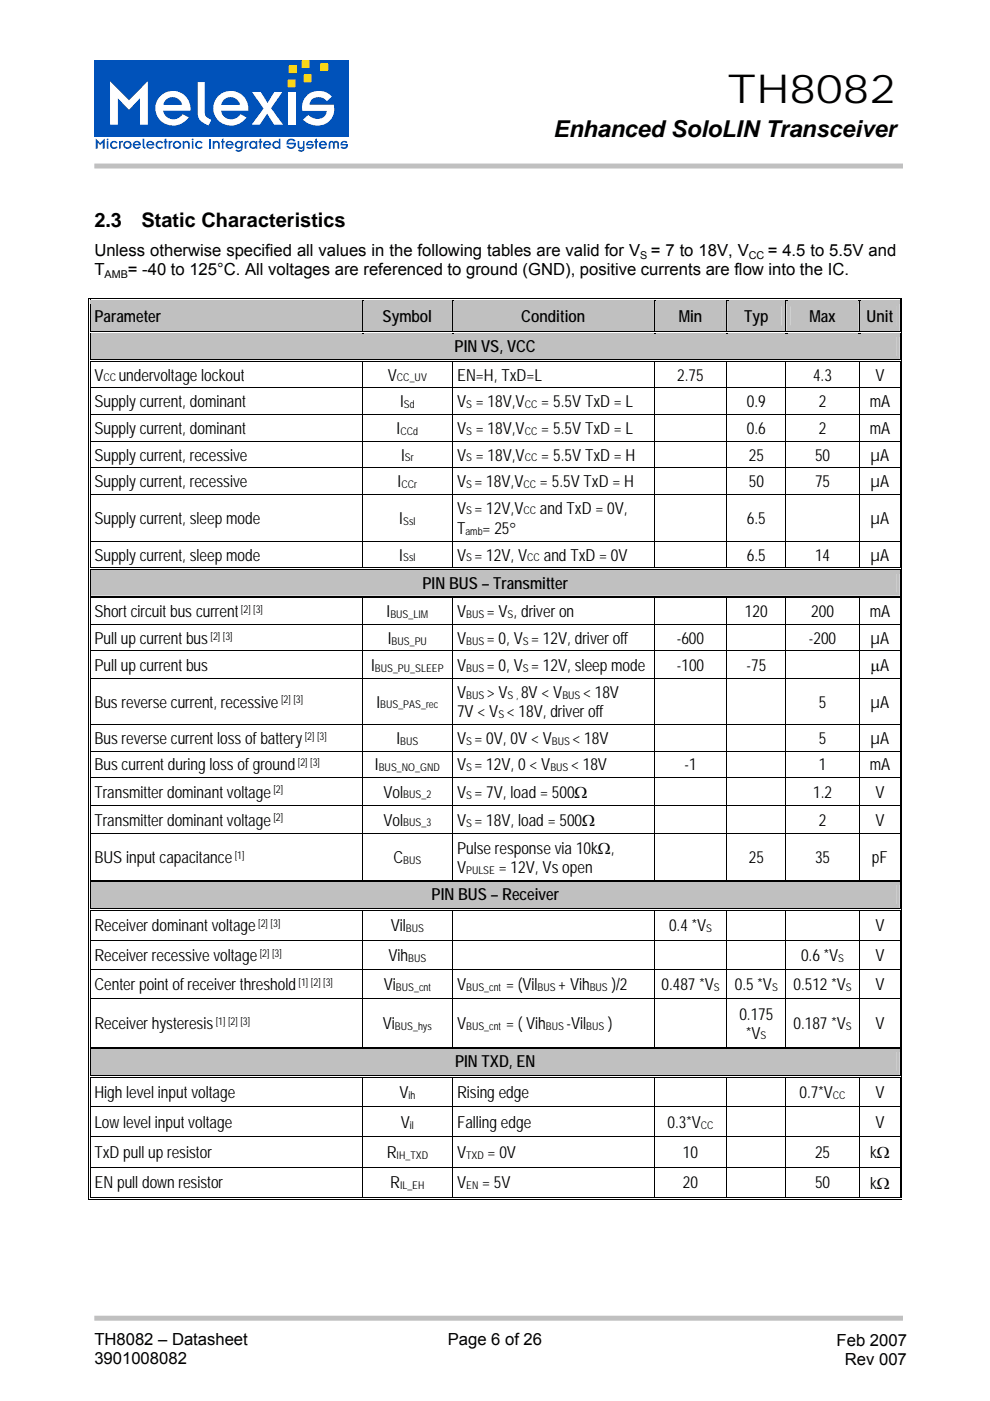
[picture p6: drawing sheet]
<svg xmlns="http://www.w3.org/2000/svg" width="210mm" height="297mm" viewBox="0 0 210 297" stroke-linecap="round" stroke-linejoin="round" font-family="sans-serif">
<path d="M20 35.2h171.5M20 279.5h171.5" fill="none" stroke="#c0c0c0" stroke-width="1.1" stroke-linecap="butt"/>
<path d="M20 12.8h54v16.2h-54z" fill="#0052ba"/>
<g fill="#fff">
<path d="M23.3 17.2l4 4.1 4-4.1v9.2h-1.6v-5.6l-2.4 2.5-2.3-2.5v5.6h-1.7z" fill-rule="evenodd"/>
<path d="M34.2 20.2a3.8 3.8 0 0 1 4.2-.5 3.8 3.8 0 0 1 2 3.8h-5.8a2.1 2.1 0 0 0 1.9 1.8l1.2-.2 1.1-.9 1.2 .7-1.4 1.3-1.3 .4a3.8 3.8 0 0 1-3.7-1.5 3.7 3.7 0 0 1 .6-4.9zM35.2 21.1l-.6 1.1h4l-.4-.9-.9-.6-1.1-.1z" fill-rule="evenodd"/>
<path d="M41.9 17.4h1.5v6.5a1.09 1.09 0 0 0 .6 1.1l.8 .4-.6 1.2-.7-.3a2.41 2.41 0 0 1-1.6-2.3z" fill-rule="evenodd"/>
<path d="M46.5 20.2a3.7 3.7 0 0 1 5.5 .7l.6 1.6 .1 1h-5.8l.4 1 1 .7 .9 .1 .6-.1 .8-.5 .4-.5 1.3 .7-1.2 1.1-1.6 .6a3.8 3.8 0 0 1-3.6-1.5 3.7 3.7 0 0 1 .6-4.9zM47.4 21.2l-.5 1h4l-.4-.8-.8-.6a2.07 2.07 0 0 0-2.3 .4z" fill-rule="evenodd"/>
<path d="M53.4 19.5h1.9l1.4 2.3 1.5-2.3h1.7l-2.4 3.4 2.5 3.5h-1.9l-1.5-2.3-1.5 2.3h-1.8l2.6-3.4z" fill-rule="evenodd"/>
<path d="M65 20.3a3.6 3.6 0 0 1 3.1-1l1.4 .5 .9 .7-1.1 1-.8-.7a1.9 1.9 0 0 0-2.9 1.4h5.1a3.4 3.4 0 0 1-3 4.4h-1.1l-1-.3-1.4-.9 1.2-1 .8 .6 .8 .2h.7l.9-.4a1.64 1.64 0 0 0 .7-1.3h-5.2a3.6 3.6 0 0 1 .9-3.2z" fill-rule="evenodd"/>
</g>
<path d="M61.1 19.5h1.5v6.9h-1.5z" fill="#fff"/>
<path d="M61.1 16.9h1.5v1.5h-1.5z" fill="#fad716"/>
<path d="M61.1 16.9h1.5v1.5h-1.5z" fill="none" stroke="#fad716" stroke-width=".21"/>
<path d="M61.3 13.9h1.5v1.5h-1.5z" fill="#fad716"/>
<path d="M61.3 13.9h1.5v1.5h-1.5z" fill="none" stroke="#fad716" stroke-width=".21"/>
<path d="M64.5 15.9h1.5v1.4h-1.5z" fill="#fad716"/>
<path d="M64.5 15.9h1.5v1.4h-1.5z" fill="none" stroke="#fad716" stroke-width=".21"/>
<path d="M68 13.5h1.5v1.5h-1.5z" fill="#fad716"/>
<path d="M68 13.5h1.5v1.5h-1.5z" fill="none" stroke="#fad716" stroke-width=".21"/>
<path d="M64.1 12.8h1.5v1.5h-1.5z" fill="#fad716"/>
<path d="M64.1 12.8h1.5v1.5h-1.5z" fill="none" stroke="#fad716" stroke-width=".21"/>
<g fill="#0052ba">
<path d="M20.3 29.4l.9 .9 1-.9v2.1h-.4v-1.3l-.6 .6-.5-.6v1.3h-.4z" fill-rule="evenodd"/>
<path d="M22.6 29.9h.4v1.6h-.4zM22.6 29.5l.3-.1 .1 .3-.3 .1z" fill-rule="evenodd"/>
<path d="M23.5 30.2l.4-.3h.5l.6 .3-.4 .2a.52 .52 0 0 0-.8 0 .52 .52 0 0 0 .3 .8l.5-.2 .4 .2-.7 .4-.7-.3-.3-.4z" fill-rule="evenodd"/>
<path d="M25.3 29.9h.3v.2l.2-.2h.3l-.1 .3h-.2l-.2 .2v1.1h-.3z" fill-rule="evenodd"/>
<path d="M26.1 30.7a.9 .9 0 0 1 1.8 0 .9 .9 0 0 1-1.8 0zM26.5 30.7a.55 .55 0 0 0 1.1 0 .55 .55 0 0 0-1.1 0z" fill-rule="evenodd"/>
<path d="M28.3 30.2l.6-.3 .7 .2 .3 .7-1.4 .1 .4 .3h.4l.2-.2 .3 .2-.7 .4-.7-.2-.3-.6zM28.7 30.3l-.2 .2h1l-.4-.3z" fill-rule="evenodd"/>
<path d="M30.2 29.4h.4v1.6l.3 .3-.1 .3-.6-.5z" fill-rule="evenodd"/>
<path d="M31.2 30.2l.5-.3 .7 .2 .3 .7-1.3 .1 .4 .4 .6-.3 .3 .2-.7 .4-.7-.3-.3-.4zM31.5 30.3l-.1 .2h.9l-.3-.3z" fill-rule="evenodd"/>
<path d="M33.1 30.2l.4-.3h.6l.5 .3-.3 .2-.2-.2a.53 .53 0 0 0-.7 .4 .53 .53 0 0 0 .4 .6l.5-.2 .3 .2-.7 .4-.7-.3-.2-.4z" fill-rule="evenodd"/>
<path d="M34.9 29.5l.4-.1v.5h.2v.3h-.2v1.3h-.4v-1.3h-.2v-.3h.2z" fill-rule="evenodd"/>
<path d="M35.8 29.9h.3v.2l.2-.2h.3l-.1 .3-.4 .2v1.1h-.3z" fill-rule="evenodd"/>
<path d="M36.6 30.7a.9 .9 0 0 1 1.8 0 .9 .9 0 0 1-1.8 0zM37 30.7a.55 .55 0 0 0 1.1 0 .55 .55 0 0 0-1.1 0z" fill-rule="evenodd"/>
<path d="M38.8 29.9h.3v.2l.6-.2 .4 .2 .1 1.4h-.3v-1a.4 .4 0 0 0-.4-.3 .4 .4 0 0 0-.4 .3v1h-.3z" fill-rule="evenodd"/>
<path d="M40.7 29.9h.3v1.6h-.3zM40.7 29.6a.2 .2 0 0 1 .4 0 .2 .2 0 0 1-.4 0z" fill-rule="evenodd"/>
<path d="M41.5 30.2l.4-.3h.5l.6 .3-.3 .2-.2-.2a.53 .53 0 0 0-.8 .3 .53 .53 0 0 0 .4 .7l.6-.2 .3 .2a.93 .93 0 0 1-1.3 .2l-.3-.6z" fill-rule="evenodd"/>
</g>
<path d="M44.4 29.4v2.1" fill="none" stroke="#0052ba" stroke-width=".38"/>
<g fill="#0052ba">
<path d="M45.1 29.9h.4v.2l.6-.2 .3 .2 .2 .3v1.1h-.4v-1a.39 .39 0 0 0-.3-.3 .39 .39 0 0 0-.4 .3v1h-.4z" fill-rule="evenodd"/>
<path d="M47.1 29.5l.3-.1v.5h.2v.3h-.2v1.3h-.3v-1.3h-.2v-.3h.2z" fill-rule="evenodd"/>
<path d="M48 30.2l.6-.3 .7 .2 .3 .7-1.4 .1 .4 .4 .6-.3 .3 .2-.7 .4-.7-.3-.3-.4zM48.3 30.3l-.1 .2h.9l-.3-.3z" fill-rule="evenodd"/>
<path d="M50 30.1l.4-.2 .7 .2v-.2h.4l-.1 1.6-.5 .6-.4 .1-.6-.3 .3-.2 .3 .2 .3-.1 .3-.3v-.2l-.4 .2h-.4l-.4-.3-.1-.7zM50.1 30.7a.5 .5 0 0 0 1 0 .5 .5 0 0 0-1 0z" fill-rule="evenodd"/>
<path d="M51.9 29.9h.3v.2l.3-.2h.2l-.1 .3-.4 .2v1.1h-.3z" fill-rule="evenodd"/>
<path d="M53 30.2l.5-.3 .7 .2v-.2h.3v1.6h-.3v-.2l-.5 .3-.6-.2-.3-.5zM53.2 30.7a.52 .52 0 0 0 1 0 .52 .52 0 0 0-1 0z" fill-rule="evenodd"/>
<path d="M55 29.5l.4-.1v.5h.2v.3h-.2v1.3h-.4v-1.3h-.2v-.3h.2z" fill-rule="evenodd"/>
<path d="M55.9 30.2l.6-.3 .8 .2 .2 .7h-1.3l.3 .4h.3l.3-.2 .3 .2-.7 .4-.7-.3-.2-.5zM56.3 30.3l-.1 .2h.9l-.3-.3z" fill-rule="evenodd"/>
<path d="M57.9 30.2l.6-.3 .6 .2v-.7h.4v2.1h-.4v-.2l-.4 .3-.7-.2-.3-.5zM58.1 30.7a.52 .52 0 0 0 1 0 .52 .52 0 0 0-1 0z" fill-rule="evenodd"/>
<path d="M60.9 29.8l.4-.4h.6l.7 .4-.3 .3-.3-.3a.6 .6 0 0 0-.9 .5h1.6l-.1 .8-.3 .3-.5 .2-.8-.3-.3-.2 .4-.2 .4 .3h.3l.4-.2 .2-.4h-1.7z" fill-rule="evenodd"/>
<path d="M63.1 29.9h.4v1l.2 .3 .5-.1v-1.2h.4l-.1 2-.3 .2-.5 .1-.5-.3 .3-.2a.45 .45 0 0 0 .7 0l.1-.4-.6 .3-.5-.3z" fill-rule="evenodd"/>
<path d="M65.1 30.1l.8-.2 .5 .2-.3 .2a.47 .47 0 0 0-.5-.1 .47 .47 0 0 0-.3 .3h1.2l-.1 .6-.2 .3-.4 .2-.8-.2v-.1l.2-.2 .4 .1h.3l.2-.4h-1.2z" fill-rule="evenodd"/>
<path d="M66.8 29.5l.4-.1v.5h.2v.3h-.2v1.3h-.4v-1.3h-.1v-.3h.1z" fill-rule="evenodd"/>
<path d="M67.9 30l.7-.1 .5 .2 .2 .7h-1.3l.3 .4h.4l.3-.2 .3 .2-.7 .4-.7-.3-.3-.7zM68.2 30.3l-.2 .2h.9l-.3-.3z" fill-rule="evenodd"/>
<path d="M69.8 30.1l.4-.2h.4a.18 .18 0 0 0 .2 .2 .18 .18 0 0 0 .2-.2h.4l.4 .2 .1 1.4h-.4v-1l-.2-.3-.3 .2v1.1h-.4v-1.1l-.2-.2-.4 .2v1.1h-.3z" fill-rule="evenodd"/>
<path d="M72.4 30.1l.8-.2 .5 .2-.3 .3-.3-.2a.4 .4 0 0 0-.5 .3h1.1v.7l-.7 .4-.7-.3 .2-.2 .6 .1 .3-.3-1.2-.1z" fill-rule="evenodd"/>
</g>
<g fill="#c0c0c0">
<path d="M19.2 63.8h57.6v6.4h-57.6z"/>
<path d="M20 65h55.8v4h-55.8z"/>
<path d="M76.9 63.8h18.9v6.4h-18.9z"/>
<path d="M77.9 65h17v4h-17z"/>
<path d="M96 63.8h42.6v6.4h-42.6z"/>
<path d="M96.9 65h40.8v4h-40.8z"/>
<path d="M138.8 63.8h15.2v6.4h-15.2z"/>
<path d="M139.7 65h13.4v4h-13.4z"/>
<path d="M154.2 63.8h12.4v6.4h-12.4z"/>
<path d="M155.1 65h10.6v4h-10.6z"/>
<path d="M166.7 63.8h15.4v6.4h-15.4z"/>
<path d="M167.7 65h13.5v4h-13.5z"/>
<path d="M182.2 63.8h8.6v6.4h-8.6z"/>
<path d="M183.2 65h6.8v4h-6.8z"/>
</g>
<path d="M18.7 63.2h.2v1.3h-.2zM18.7 63.2h.5v.2h-.5zM19.1 63.6h.1v.9h-.1zM19.1 63.6h.1v.2h-.1z" fill="#000"/>
<path d="M19.2 63.3h57.6M19.2 63.7h57.6" fill="none" stroke="#000" stroke-width=".21"/>
<g fill="#c0c0c0">
<path d="M19.2 63.8h57.6v.7h-57.6z"/>
<path d="M76.9 63.8h.4v.7h-.4z"/>
</g>
<path d="M76.8 63.8h.1v.7h-.1zM76.8 63.2h.5v.2h-.5zM76.8 63.6h.5v.2h-.5z" fill="#000"/>
<path d="M77.3 63.3h18.5M77.3 63.7h18.5" fill="none" stroke="#000" stroke-width=".21"/>
<g fill="#c0c0c0">
<path d="M77.3 63.8h18.5v.7h-18.5z"/>
<path d="M96 63.8h.3v.7h-.3z"/>
</g>
<path d="M95.8 63.8h.2v.7h-.2zM95.8 63.2h.5v.2h-.5zM95.8 63.6h.5v.2h-.5z" fill="#000"/>
<path d="M96.3 63.3h42.3M96.3 63.7h42.3" fill="none" stroke="#000" stroke-width=".21"/>
<g fill="#c0c0c0">
<path d="M96.3 63.8h42.3v.7h-42.3z"/>
<path d="M138.8 63.8h.3v.7h-.3z"/>
</g>
<path d="M138.6 63.8h.2v.7h-.2zM138.6 63.2h.5v.2h-.5zM138.6 63.6h.5v.2h-.5z" fill="#000"/>
<path d="M139.1 63.3h14.9M139.1 63.7h14.9" fill="none" stroke="#000" stroke-width=".21"/>
<g fill="#c0c0c0">
<path d="M139.1 63.8h14.9v.7h-14.9z"/>
<path d="M154.2 63.8h.3v.7h-.3z"/>
</g>
<path d="M154 63.8h.2v.7h-.2zM154 63.2h.5v.2h-.5zM154 63.6h.5v.2h-.5z" fill="#000"/>
<path d="M154.5 63.3h12.1M154.5 63.7h12.1" fill="none" stroke="#000" stroke-width=".21"/>
<g fill="#c0c0c0">
<path d="M154.5 63.8h12.1v.7h-12.1z"/>
<path d="M166.7 63.8h.4v.7h-.4z"/>
</g>
<path d="M166.6 63.8h.1v.7h-.1zM166.6 63.2h.5v.2h-.5zM166.6 63.6h.5v.2h-.5z" fill="#000"/>
<path d="M167.1 63.3h15M167.1 63.7h15" fill="none" stroke="#000" stroke-width=".21"/>
<g fill="#c0c0c0">
<path d="M167.1 63.8h15v.7h-15z"/>
<path d="M182.2 63.8h.4v.7h-.4z"/>
</g>
<path d="M182.1 63.8h.1v.7h-.1zM182.1 63.2h.5v.2h-.5zM182.1 63.6h.5v.2h-.5z" fill="#000"/>
<path d="M182.6 63.3h8.2M182.6 63.7h8.2" fill="none" stroke="#000" stroke-width=".21"/>
<path d="M182.6 63.8h8.2v.7h-8.2z" fill="#c0c0c0"/>
<path d="M190.8 63.2h.5v.2h-.5zM190.8 63.6h.1v.9h-.1zM190.8 63.6h.1v.2h-.1zM191.1 63.2h.2v1.3h-.2z" fill="#000"/>
<path d="M18.8 64.5v5.7M19.2 64.5v5.7M76.8 64.5v5.7M95.9 64.5v5.7M138.7 64.5v5.7M154.1 64.5v5.7M166.6 64.5v5.7M182.2 64.5v5.7M190.8 64.5v5.7M191.2 64.5v5.7" fill="none" stroke="#000" stroke-width=".21"/>
<g fill="#c0c0c0">
<path d="M19.2 70.7h171.6v5.5h-171.6z"/>
<path d="M20 71.4h170v4.1h-170z"/>
</g>
<path d="M18.7 70.2h.2v1.2h-.2zM19.1 70.7h.1v.7h-.1zM19.1 70.2h.1v.2h-.1zM19.1 70.5h.1v.2h-.1z" fill="#000"/>
<path d="M19.2 70.3h57.6M19.2 70.6h57.6" fill="none" stroke="#000" stroke-width=".21"/>
<path d="M19.2 70.7h58.1v.7h-58.1z" fill="#c0c0c0"/>
<path d="M76.8 70.2h.5v.2h-.5zM76.8 70.5h.5v.2h-.5z" fill="#000"/>
<path d="M77.3 70.3h18.5M77.3 70.6h18.5" fill="none" stroke="#000" stroke-width=".21"/>
<path d="M77.3 70.7h19v.7h-19z" fill="#c0c0c0"/>
<path d="M95.8 70.2h.5v.2h-.5zM95.8 70.5h.5v.2h-.5z" fill="#000"/>
<path d="M96.3 70.3h42.3M96.3 70.6h42.3" fill="none" stroke="#000" stroke-width=".21"/>
<path d="M96.3 70.7h42.8v.7h-42.8z" fill="#c0c0c0"/>
<path d="M138.6 70.2h.5v.2h-.5zM138.6 70.5h.5v.2h-.5z" fill="#000"/>
<path d="M139.1 70.3h14.9M139.1 70.6h14.9" fill="none" stroke="#000" stroke-width=".21"/>
<path d="M139.1 70.7h15.4v.7h-15.4z" fill="#c0c0c0"/>
<path d="M154 70.2h.5v.2h-.5zM154 70.5h.5v.2h-.5z" fill="#000"/>
<path d="M154.5 70.3h12.1M154.5 70.6h12.1" fill="none" stroke="#000" stroke-width=".21"/>
<path d="M154.5 70.7h12.6v.7h-12.6z" fill="#c0c0c0"/>
<path d="M166.6 70.2h.5v.2h-.5zM166.6 70.5h.5v.2h-.5z" fill="#000"/>
<path d="M167.1 70.3h15M167.1 70.6h15" fill="none" stroke="#000" stroke-width=".21"/>
<path d="M167.1 70.7h15.5v.7h-15.5z" fill="#c0c0c0"/>
<path d="M182.1 70.2h.5v.2h-.5zM182.1 70.5h.5v.2h-.5z" fill="#000"/>
<path d="M182.6 70.3h8.2M182.6 70.6h8.2" fill="none" stroke="#000" stroke-width=".21"/>
<path d="M182.6 70.7h8.2v.7h-8.2z" fill="#c0c0c0"/>
<g fill="#000">
<path d="M18.7 76.2h.2v1.2h-.2zM19.1 76.7h.1v.7h-.1zM19.1 76.2h.1v.1h-.1zM19.1 76.5h.1v.2h-.1zM76.8 76.7h.1v.7h-.1zM76.8 76.2h.5v.1h-.5zM76.8 76.5h.5v.2h-.5zM95.8 76.7h.2v.7h-.2zM95.8 76.2h.5v.1h-.5zM95.8 76.5h.5v.2h-.5zM138.6 76.7h.2v.7h-.2zM138.6 76.2h.5v.1h-.5z"/>
<path d="M138.6 76.5h.5v.2h-.5zM154 76.7h.2v.7h-.2zM154 76.2h.5v.1h-.5zM154 76.5h.5v.2h-.5zM166.6 76.7h.1v.7h-.1zM166.6 76.2h.5v.1h-.5zM166.6 76.5h.5v.2h-.5zM182.1 76.7h.1v.7h-.1zM182.1 76.2h.5v.1h-.5zM182.1 76.5h.5v.2h-.5zM190.8 70.7h.1v.7h-.1zM190.8 70.2h.1v.2h-.1z"/>
<path d="M190.8 70.5h.1v.2h-.1zM190.8 76.7h.1v.7h-.1zM190.8 76.2h.1v.1h-.1zM190.8 76.5h.1v.2h-.1zM191.1 70.7h.2v.7h-.2zM191.1 70.2h.2v.5h-.2zM191.1 76.7h.2v.7h-.2zM191.1 76.2h.2v.5h-.2zM18.7 82.2h.2v.9h-.2zM18.7 87.8h.2v.9h-.2zM18.7 93.5h.2v.8h-.2zM18.7 99.1h.2v.9h-.2z"/>
<path d="M19.1 82.2h.1v.9h-.1zM19.1 87.8h.1v.9h-.1zM19.1 93.5h.1v.8h-.1zM19.1 99.1h.1v.9h-.1zM76.8 82.2h.1v.9h-.1zM76.8 87.8h.1v.9h-.1zM76.8 93.5h.1v.8h-.1zM76.8 99.1h.1v.9h-.1zM95.8 82.2h.2v.9h-.2zM95.8 87.8h.2v.9h-.2zM95.8 93.5h.2v.8h-.2zM95.8 99.1h.2v.9h-.2z"/>
<path d="M138.6 82.2h.2v.9h-.2zM138.6 87.8h.2v.9h-.2zM138.6 93.5h.2v.8h-.2zM138.6 99.1h.2v.9h-.2zM154 82.2h.2v.9h-.2zM154 87.8h.2v.9h-.2zM154 93.5h.2v.8h-.2zM154 99.1h.2v.9h-.2zM166.6 82.2h.1v.9h-.1zM166.6 87.8h.1v.9h-.1zM166.6 93.5h.1v.8h-.1zM166.6 99.1h.1v.9h-.1z"/>
<path d="M182.1 82.2h.1v.9h-.1zM182.1 87.8h.1v.9h-.1zM182.1 93.5h.1v.8h-.1zM182.1 99.1h.1v.9h-.1zM190.8 82.2h.1v.9h-.1zM190.8 87.8h.1v.9h-.1zM190.8 93.5h.1v.8h-.1zM190.8 99.1h.1v.9h-.1zM191.1 82.2h.2v.9h-.2zM191.1 87.8h.2v.9h-.2zM191.1 93.5h.2v.8h-.2zM191.1 99.1h.2v.9h-.2z"/>
<path d="M18.7 104.7h.2v.9h-.2zM18.7 114.7h.2v.9h-.2zM19.1 104.7h.1v.9h-.1zM19.1 114.7h.1v.9h-.1zM76.8 104.7h.1v.9h-.1zM76.8 114.7h.1v.9h-.1zM95.8 104.7h.2v.9h-.2zM95.8 114.7h.2v.9h-.2zM138.6 104.7h.2v.9h-.2zM138.6 114.7h.2v.9h-.2zM154 104.7h.2v.9h-.2zM154 114.7h.2v.9h-.2z"/>
<path d="M166.6 104.7h.1v.9h-.1zM166.6 114.7h.1v.9h-.1zM182.1 104.7h.1v.9h-.1zM182.1 114.7h.1v.9h-.1zM190.8 104.7h.1v.9h-.1zM190.8 114.7h.1v.9h-.1zM191.1 104.7h.2v.9h-.2zM191.1 114.7h.2v.9h-.2z"/>
</g>
<g fill="none" stroke="#000" stroke-width=".21">
<path d="M18.8 71.4v4.8M18.8 77.4v4.8M19.2 71.4v4.8M19.2 77.4v4.8M19.2 76.3h57.6M19.2 76.6h57.6M76.8 77.4v4.8M77.3 76.3h18.5M77.3 76.6h18.5M95.9 77.4v4.8M96.3 76.3h42.3M96.3 76.6h42.3"/>
<path d="M138.7 77.4v4.8M139.1 76.3h14.9M139.1 76.6h14.9M154.1 77.4v4.8M154.5 76.3h12.1M154.5 76.6h12.1M166.6 77.4v4.8M167.1 76.3h15M167.1 76.6h15M182.2 77.4v4.8M182.6 76.3h8.2M182.6 76.6h8.2"/>
<path d="M190.8 71.4v4.8M190.8 77.4v4.8M191.2 71.4v4.8M191.2 77.4v4.8M18.8 83.1v4.7M18.8 88.7v4.8M18.8 94.3v4.8M18.8 100v4.7M19.2 83.1v4.7M19.2 88.7v4.8M19.2 94.3v4.8M19.2 100v4.7"/>
<path d="M19.2 82.3h57.6M19.2 87.9h57.6M19.2 93.5h57.6M19.2 99.2h57.6M76.8 83.1v4.7M76.8 88.7v4.8M76.8 94.3v4.8M76.8 100v4.7M76.9 82.3h18.9M76.9 87.9h18.9M76.9 93.5h18.9M76.9 99.2h18.9"/>
<path d="M95.9 83.1v4.7M95.9 88.7v4.8M95.9 94.3v4.8M95.9 100v4.7M96 82.3h42.6M96 87.9h42.6M96 93.5h42.6M96 99.2h42.6M138.7 83.1v4.7M138.7 88.7v4.8M138.7 94.3v4.8M138.7 100v4.7"/>
<path d="M138.8 82.3h15.2M138.8 87.9h15.2M138.8 93.5h15.2M138.8 99.2h15.2M154.1 83.1v4.7M154.1 88.7v4.8M154.1 94.3v4.8M154.1 100v4.7M154.2 82.3h12.4M154.2 87.9h12.4M154.2 93.5h12.4M154.2 99.2h12.4"/>
<path d="M166.6 83.1v4.7M166.6 88.7v4.8M166.6 94.3v4.8M166.6 100v4.7M166.7 82.3h15.4M166.7 87.9h15.4M166.7 93.5h15.4M166.7 99.2h15.4M182.2 83.1v4.7M182.2 88.7v4.8M182.2 94.3v4.8M182.2 100v4.7"/>
<path d="M182.2 82.3h8.6M182.2 87.9h8.6M182.2 93.5h8.6M182.2 99.2h8.6M190.8 83.1v4.7M190.8 88.7v4.8M190.8 94.3v4.8M190.8 100v4.7M191.2 83.1v4.7M191.2 88.7v4.8M191.2 94.3v4.8M191.2 100v4.7"/>
<path d="M18.8 105.6v9.1M18.8 115.6v4.7M19.2 105.6v9.1M19.2 115.6v4.7M19.2 104.8h57.6M19.2 114.8h57.6M76.8 105.6v9.1M76.8 115.6v4.7M76.9 104.8h18.9M76.9 114.8h18.9M95.9 105.6v9.1M95.9 115.6v4.7"/>
<path d="M96 104.8h42.6M96 114.8h42.6M138.7 105.6v9.1M138.7 115.6v4.7M138.8 104.8h15.2M138.8 114.8h15.2M154.1 105.6v9.1M154.1 115.6v4.7M154.2 104.8h12.4M154.2 114.8h12.4M166.6 105.6v9.1M166.6 115.6v4.7"/>
<path d="M166.7 104.8h15.4M166.7 114.8h15.4M182.2 105.6v9.1M182.2 115.6v4.7M182.2 104.8h8.6M182.2 114.8h8.6M190.8 105.6v9.1M190.8 115.6v4.7M191.2 105.6v9.1M191.2 115.6v4.7"/>
</g>
<g fill="#c0c0c0">
<path d="M19.2 120.8h171.6v5.5h-171.6z"/>
<path d="M20 121.5h170v4.1h-170z"/>
</g>
<path d="M18.7 120.3h.2v1.2h-.2zM19.1 120.8h.1v.7h-.1zM19.1 120.3h.1v.2h-.1zM19.1 120.6h.1v.2h-.1z" fill="#000"/>
<path d="M19.2 120.4h57.6M19.2 120.7h57.6" fill="none" stroke="#000" stroke-width=".21"/>
<path d="M19.2 120.8h58.1v.7h-58.1z" fill="#c0c0c0"/>
<path d="M76.8 120.3h.5v.2h-.5zM76.8 120.6h.5v.2h-.5z" fill="#000"/>
<path d="M77.3 120.4h18.5M77.3 120.7h18.5" fill="none" stroke="#000" stroke-width=".21"/>
<path d="M77.3 120.8h19v.7h-19z" fill="#c0c0c0"/>
<path d="M95.8 120.3h.5v.2h-.5zM95.8 120.6h.5v.2h-.5z" fill="#000"/>
<path d="M96.3 120.4h42.3M96.3 120.7h42.3" fill="none" stroke="#000" stroke-width=".21"/>
<path d="M96.3 120.8h42.8v.7h-42.8z" fill="#c0c0c0"/>
<path d="M138.6 120.3h.5v.2h-.5zM138.6 120.6h.5v.2h-.5z" fill="#000"/>
<path d="M139.1 120.4h14.9M139.1 120.7h14.9" fill="none" stroke="#000" stroke-width=".21"/>
<path d="M139.1 120.8h15.4v.7h-15.4z" fill="#c0c0c0"/>
<path d="M154 120.3h.5v.2h-.5zM154 120.6h.5v.2h-.5z" fill="#000"/>
<path d="M154.5 120.4h12.1M154.5 120.7h12.1" fill="none" stroke="#000" stroke-width=".21"/>
<path d="M154.5 120.8h12.6v.7h-12.6z" fill="#c0c0c0"/>
<path d="M166.6 120.3h.5v.2h-.5zM166.6 120.6h.5v.2h-.5z" fill="#000"/>
<path d="M167.1 120.4h15M167.1 120.7h15" fill="none" stroke="#000" stroke-width=".21"/>
<path d="M167.1 120.8h15.5v.7h-15.5z" fill="#c0c0c0"/>
<path d="M182.1 120.3h.5v.2h-.5zM182.1 120.6h.5v.2h-.5z" fill="#000"/>
<path d="M182.6 120.4h8.2M182.6 120.7h8.2" fill="none" stroke="#000" stroke-width=".21"/>
<path d="M182.6 120.8h8.2v.7h-8.2z" fill="#c0c0c0"/>
<g fill="#000">
<path d="M18.7 126.3h.2v1.2h-.2zM18.7 132.3h.2v.9h-.2zM18.7 137.9h.2v.9h-.2zM19.1 126.8h.1v.7h-.1zM19.1 126.3h.1v.2h-.1zM19.1 126.6h.1v.2h-.1zM19.1 132.3h.1v.9h-.1zM19.1 137.9h.1v.9h-.1zM76.8 126.8h.1v.7h-.1zM76.8 126.3h.5v.2h-.5zM76.8 126.6h.5v.2h-.5zM76.8 132.3h.1v.9h-.1z"/>
<path d="M76.8 137.9h.1v.9h-.1zM95.8 126.8h.2v.7h-.2zM95.8 126.3h.5v.2h-.5zM95.8 126.6h.5v.2h-.5zM95.8 132.3h.2v.9h-.2zM95.8 137.9h.2v.9h-.2zM138.6 126.8h.2v.7h-.2zM138.6 126.3h.5v.2h-.5zM138.6 126.6h.5v.2h-.5zM138.6 132.3h.2v.9h-.2zM138.6 137.9h.2v.9h-.2zM154 126.8h.2v.7h-.2z"/>
<path d="M154 126.3h.5v.2h-.5zM154 126.6h.5v.2h-.5zM154 132.3h.2v.9h-.2zM154 137.9h.2v.9h-.2zM166.6 126.8h.1v.7h-.1zM166.6 126.3h.5v.2h-.5zM166.6 126.6h.5v.2h-.5zM166.6 132.3h.1v.9h-.1zM166.6 137.9h.1v.9h-.1zM182.1 126.8h.1v.7h-.1zM182.1 126.3h.5v.2h-.5zM182.1 126.6h.5v.2h-.5z"/>
<path d="M182.1 132.3h.1v.9h-.1zM182.1 137.9h.1v.9h-.1zM190.8 120.8h.1v.7h-.1zM190.8 120.3h.1v.2h-.1zM190.8 120.6h.1v.2h-.1zM190.8 126.8h.1v.7h-.1zM190.8 126.3h.1v.2h-.1zM190.8 126.6h.1v.2h-.1zM190.8 132.3h.1v.9h-.1zM190.8 137.9h.1v.9h-.1zM191.1 120.8h.2v.7h-.2zM191.1 120.3h.2v.5h-.2z"/>
<path d="M191.1 126.8h.2v.7h-.2zM191.1 126.3h.2v.5h-.2zM191.1 132.3h.2v.9h-.2zM191.1 137.9h.2v.9h-.2zM18.7 143.8h.2v.9h-.2zM18.7 153.5h.2v.9h-.2zM19.1 143.8h.1v.9h-.1zM19.1 153.5h.1v.9h-.1zM76.8 143.8h.1v.9h-.1zM76.8 153.5h.1v.9h-.1zM95.8 143.8h.2v.9h-.2zM95.8 153.5h.2v.9h-.2z"/>
<path d="M138.6 143.8h.2v.9h-.2zM138.6 153.5h.2v.9h-.2zM154 143.8h.2v.9h-.2zM154 153.5h.2v.9h-.2zM166.6 143.8h.1v.9h-.1zM166.6 153.5h.1v.9h-.1zM182.1 143.8h.1v.9h-.1zM182.1 153.5h.1v.9h-.1zM190.8 143.8h.1v.9h-.1zM190.8 153.5h.1v.9h-.1zM191.1 143.8h.2v.9h-.2zM191.1 153.5h.2v.9h-.2z"/>
<path d="M18.7 159.2h.2v.8h-.2zM18.7 164.8h.2v.9h-.2zM18.7 170.7h.2v.9h-.2zM18.7 176.6h.2v.9h-.2zM19.1 159.2h.1v.8h-.1zM19.1 164.8h.1v.9h-.1zM19.1 170.7h.1v.9h-.1zM19.1 176.6h.1v.9h-.1zM76.8 159.2h.1v.8h-.1zM76.8 164.8h.1v.9h-.1zM76.8 170.7h.1v.9h-.1zM76.8 176.6h.1v.9h-.1z"/>
<path d="M95.8 159.2h.2v.8h-.2zM95.8 164.8h.2v.9h-.2zM95.8 170.7h.2v.9h-.2zM95.8 176.6h.2v.9h-.2zM138.6 159.2h.2v.8h-.2zM138.6 164.8h.2v.9h-.2zM138.6 170.7h.2v.9h-.2zM138.6 176.6h.2v.9h-.2zM154 159.2h.2v.8h-.2zM154 164.8h.2v.9h-.2zM154 170.7h.2v.9h-.2zM154 176.6h.2v.9h-.2z"/>
<path d="M166.6 159.2h.1v.8h-.1zM166.6 164.8h.1v.9h-.1zM166.6 170.7h.1v.9h-.1zM166.6 176.6h.1v.9h-.1zM182.1 159.2h.1v.8h-.1zM182.1 164.8h.1v.9h-.1zM182.1 170.7h.1v.9h-.1zM182.1 176.6h.1v.9h-.1zM190.8 159.2h.1v.8h-.1zM190.8 164.8h.1v.9h-.1zM190.8 170.7h.1v.9h-.1zM190.8 176.6h.1v.9h-.1z"/>
<path d="M191.1 159.2h.2v.8h-.2zM191.1 164.8h.2v.9h-.2zM191.1 170.7h.2v.9h-.2zM191.1 176.6h.2v.9h-.2z"/>
</g>
<g fill="none" stroke="#000" stroke-width=".21">
<path d="M18.8 121.5v4.8M18.8 127.5v4.8M18.8 133.2v4.7M18.8 138.8v5M19.2 121.5v4.8M19.2 127.5v4.8M19.2 133.2v4.7M19.2 138.8v5M19.2 126.4h57.6M19.2 126.7h57.6M19.2 132.4h57.6M19.2 138h57.6"/>
<path d="M76.8 127.5v4.8M76.8 133.2v4.7M76.8 138.8v5M76.9 132.4h18.9M76.9 138h18.9M77.3 126.4h18.5M77.3 126.7h18.5M95.9 127.5v4.8M95.9 133.2v4.7M95.9 138.8v5M96 132.4h42.6M96 138h42.6"/>
<path d="M96.3 126.4h42.3M96.3 126.7h42.3M138.7 127.5v4.8M138.7 133.2v4.7M138.7 138.8v5M138.8 132.4h15.2M138.8 138h15.2M139.1 126.4h14.9M139.1 126.7h14.9M154.1 127.5v4.8M154.1 133.2v4.7M154.1 138.8v5"/>
<path d="M154.2 132.4h12.4M154.2 138h12.4M154.5 126.4h12.1M154.5 126.7h12.1M166.6 127.5v4.8M166.6 133.2v4.7M166.6 138.8v5M166.7 132.4h15.4M166.7 138h15.4M167.1 126.4h15M167.1 126.7h15M182.2 127.5v4.8"/>
<path d="M182.2 133.2v4.7M182.2 138.8v5M182.2 132.4h8.6M182.2 138h8.6M182.6 126.4h8.2M182.6 126.7h8.2M190.8 121.5v4.8M190.8 127.5v4.8M190.8 133.2v4.7M190.8 138.8v5M191.2 121.5v4.8M191.2 127.5v4.8"/>
<path d="M191.2 133.2v4.7M191.2 138.8v5M18.8 144.7v8.8M18.8 154.4v4.8M19.2 144.7v8.8M19.2 154.4v4.8M19.2 143.9h57.6M19.2 153.6h57.6M19.2 159.2h57.6M76.8 144.7v8.8M76.8 154.4v4.8M76.9 143.9h18.9"/>
<path d="M76.9 153.6h18.9M76.9 159.2h18.9M95.9 144.7v8.8M95.9 154.4v4.8M96 143.9h42.6M96 153.6h42.6M96 159.2h42.6M138.7 144.7v8.8M138.7 154.4v4.8M138.8 143.9h15.2M138.8 153.6h15.2M138.8 159.2h15.2"/>
<path d="M154.1 144.7v8.8M154.1 154.4v4.8M154.2 143.9h12.4M154.2 153.6h12.4M154.2 159.2h12.4M166.6 144.7v8.8M166.6 154.4v4.8M166.7 143.9h15.4M166.7 153.6h15.4M166.7 159.2h15.4M182.2 144.7v8.8M182.2 154.4v4.8"/>
<path d="M182.2 143.9h8.6M182.2 153.6h8.6M182.2 159.2h8.6M190.8 144.7v8.8M190.8 154.4v4.8M191.2 144.7v8.8M191.2 154.4v4.8M18.8 160v4.8M18.8 165.7v5M18.8 171.6v5M18.8 177.5v9.1M19.2 160v4.8"/>
<path d="M19.2 165.7v5M19.2 171.6v5M19.2 177.5v9.1M19.2 164.9h57.6M19.2 170.8h57.6M19.2 176.7h57.6M76.8 160v4.8M76.8 165.7v5M76.8 171.6v5M76.8 177.5v9.1M76.9 164.9h18.9M76.9 170.8h18.9"/>
<path d="M76.9 176.7h18.9M95.9 160v4.8M95.9 165.7v5M95.9 171.6v5M95.9 177.5v9.1M96 164.9h42.6M96 170.8h42.6M96 176.7h42.6M138.7 160v4.8M138.7 165.7v5M138.7 171.6v5M138.7 177.5v9.1"/>
<path d="M138.8 164.9h15.2M138.8 170.8h15.2M138.8 176.7h15.2M154.1 160v4.8M154.1 165.7v5M154.1 171.6v5M154.1 177.5v9.1M154.2 164.9h12.4M154.2 170.8h12.4M154.2 176.7h12.4M166.6 160v4.8M166.6 165.7v5"/>
<path d="M166.6 171.6v5M166.6 177.5v9.1M166.7 164.9h15.4M166.7 170.8h15.4M166.7 176.7h15.4M182.2 160v4.8M182.2 165.7v5M182.2 171.6v5M182.2 177.5v9.1M182.2 164.9h8.6M182.2 170.8h8.6M182.2 176.7h8.6"/>
<path d="M190.8 160v4.8M190.8 165.7v5M190.8 171.6v5M190.8 177.5v9.1M191.2 160v4.8M191.2 165.7v5M191.2 171.6v5M191.2 177.5v9.1"/>
</g>
<g fill="#c0c0c0">
<path d="M19.2 186.6h171.6v6h-171.6z"/>
<path d="M20 187.6h170v4h-170z"/>
</g>
<path d="M18.7 186.6h.2v1h-.2zM19.1 187.1h.1v.5h-.1zM19.1 186.6h.1v.1h-.1zM19.1 186.9h.1v.2h-.1z" fill="#000"/>
<path d="M19.2 186.6h57.6M19.2 187h57.6" fill="none" stroke="#000" stroke-width=".21"/>
<path d="M19.2 187.1h58.1v.5h-58.1z" fill="#c0c0c0"/>
<path d="M76.8 186.6h.5v.1h-.5zM76.8 186.9h.5v.2h-.5z" fill="#000"/>
<path d="M77.3 186.6h18.5M77.3 187h18.5" fill="none" stroke="#000" stroke-width=".21"/>
<path d="M77.3 187.1h19v.5h-19z" fill="#c0c0c0"/>
<path d="M95.8 186.6h.5v.1h-.5zM95.8 186.9h.5v.2h-.5z" fill="#000"/>
<path d="M96.3 186.6h42.3M96.3 187h42.3" fill="none" stroke="#000" stroke-width=".21"/>
<path d="M96.3 187.1h42.8v.5h-42.8z" fill="#c0c0c0"/>
<path d="M138.6 186.6h.5v.1h-.5zM138.6 186.9h.5v.2h-.5z" fill="#000"/>
<path d="M139.1 186.6h14.9M139.1 187h14.9" fill="none" stroke="#000" stroke-width=".21"/>
<path d="M139.1 187.1h15.4v.5h-15.4z" fill="#c0c0c0"/>
<path d="M154 186.6h.5v.1h-.5zM154 186.9h.5v.2h-.5z" fill="#000"/>
<path d="M154.5 186.6h12.1M154.5 187h12.1" fill="none" stroke="#000" stroke-width=".21"/>
<path d="M154.5 187.1h12.6v.5h-12.6z" fill="#c0c0c0"/>
<path d="M166.6 186.6h.5v.1h-.5zM166.6 186.9h.5v.2h-.5z" fill="#000"/>
<path d="M167.1 186.6h15M167.1 187h15" fill="none" stroke="#000" stroke-width=".21"/>
<path d="M167.1 187.1h15.5v.5h-15.5z" fill="#c0c0c0"/>
<path d="M182.1 186.6h.5v.1h-.5zM182.1 186.9h.5v.2h-.5z" fill="#000"/>
<path d="M182.6 186.6h8.2M182.6 187h8.2" fill="none" stroke="#000" stroke-width=".21"/>
<path d="M182.6 187.1h8.2v.5h-8.2z" fill="#c0c0c0"/>
<g fill="#000">
<path d="M18.7 192.6h.2v1.6h-.2zM19.1 193.1h.1v1.1h-.1zM19.1 192.6h.1v.2h-.1zM19.1 193h.1v.1h-.1zM76.8 193.1h.1v1.1h-.1zM76.8 192.6h.5v.2h-.5zM76.8 193h.5v.1h-.5zM95.8 193.1h.2v1.1h-.2zM95.8 192.6h.5v.2h-.5zM95.8 193h.5v.1h-.5zM138.6 193.1h.2v1.1h-.2zM138.6 192.6h.5v.2h-.5z"/>
<path d="M138.6 193h.5v.1h-.5zM154 193.1h.2v1.1h-.2zM154 192.6h.5v.2h-.5zM154 193h.5v.1h-.5zM166.6 193.1h.1v1.1h-.1zM166.6 192.6h.5v.2h-.5zM166.6 193h.5v.1h-.5zM182.1 193.1h.1v1.1h-.1zM182.1 192.6h.5v.2h-.5zM182.1 193h.5v.1h-.5zM190.8 187.1h.1v.5h-.1zM190.8 186.6h.1v.1h-.1z"/>
<path d="M190.8 186.9h.1v.2h-.1zM190.8 193.1h.1v1.1h-.1zM190.8 192.6h.1v.2h-.1zM190.8 193h.1v.1h-.1zM191.1 187.1h.2v.5h-.2zM191.1 186.6h.2v.5h-.2zM191.1 193.1h.2v1.1h-.2zM191.1 192.6h.2v.5h-.2zM18.7 199.2h.2v1.2h-.2zM18.7 205.4h.2v1.2h-.2zM18.7 211.7h.2v1.2h-.2zM19.1 199.2h.1v1.2h-.1z"/>
<path d="M19.1 205.4h.1v1.2h-.1zM19.1 211.7h.1v1.2h-.1zM76.8 199.2h.1v1.2h-.1zM76.8 205.4h.1v1.2h-.1zM76.8 211.7h.1v1.2h-.1zM95.8 199.2h.2v1.2h-.2zM95.8 205.4h.2v1.2h-.2zM95.8 211.7h.2v1.2h-.2zM138.6 199.2h.2v1.2h-.2zM138.6 205.4h.2v1.2h-.2zM138.6 211.7h.2v1.2h-.2zM154 199.2h.2v1.2h-.2z"/>
<path d="M154 205.4h.2v1.2h-.2zM154 211.7h.2v1.2h-.2zM166.6 199.2h.1v1.2h-.1zM166.6 205.4h.1v1.2h-.1zM166.6 211.7h.1v1.2h-.1zM182.1 199.2h.1v1.2h-.1zM182.1 205.4h.1v1.2h-.1zM182.1 211.7h.1v1.2h-.1zM190.8 199.2h.1v1.2h-.1zM190.8 205.4h.1v1.2h-.1zM190.8 211.7h.1v1.2h-.1zM191.1 199.2h.2v1.2h-.2z"/>
<path d="M191.1 205.4h.2v1.2h-.2zM191.1 211.7h.2v1.2h-.2z"/>
</g>
<g fill="none" stroke="#000" stroke-width=".21">
<path d="M18.8 187.6v5M18.8 194.2v5M19.2 187.6v5M19.2 194.2v5M19.2 192.7h57.6M19.2 193.1h57.6M19.2 199.3h57.6M76.8 194.2v5M76.9 199.3h18.9M77.3 192.7h18.5M77.3 193.1h18.5M95.9 194.2v5"/>
<path d="M96 199.3h42.6M96.3 192.7h42.3M96.3 193.1h42.3M138.7 194.2v5M138.8 199.3h15.2M139.1 192.7h14.9M139.1 193.1h14.9M154.1 194.2v5M154.2 199.3h12.4M154.5 192.7h12.1M154.5 193.1h12.1M166.6 194.2v5"/>
<path d="M166.7 199.3h15.4M167.1 192.7h15M167.1 193.1h15M182.2 194.2v5M182.2 199.3h8.6M182.6 192.7h8.2M182.6 193.1h8.2M190.8 187.6v5M190.8 194.2v5M191.2 187.6v5M191.2 194.2v5M18.8 200.4v5"/>
<path d="M18.8 206.6v5.1M18.8 212.9v9.1M19.2 200.4v5M19.2 206.6v5.1M19.2 212.9v9.1M19.2 205.5h57.6M19.2 211.8h57.6M76.8 200.4v5M76.8 206.6v5.1M76.8 212.9v9.1M76.9 205.5h18.9M76.9 211.8h18.9"/>
<path d="M95.9 200.4v5M95.9 206.6v5.1M95.9 212.9v9.1M96 205.5h42.6M96 211.8h42.6M138.7 200.4v5M138.7 206.6v5.1M138.7 212.9v9.1M138.8 205.5h15.2M138.8 211.8h15.2M154.1 200.4v5M154.1 206.6v5.1"/>
<path d="M154.1 212.9v9.1M154.2 205.5h12.4M154.2 211.8h12.4M166.6 200.4v5M166.6 206.6v5.1M166.6 212.9v9.1M166.7 205.5h15.4M166.7 211.8h15.4M182.2 200.4v5M182.2 206.6v5.1M182.2 212.9v9.1M182.2 205.5h8.6"/>
<path d="M182.2 211.8h8.6M190.8 200.4v5M190.8 206.6v5.1M190.8 212.9v9.1M191.2 200.4v5M191.2 206.6v5.1M191.2 212.9v9.1"/>
</g>
<g fill="#c0c0c0">
<path d="M19.2 222h171.6v6h-171.6z"/>
<path d="M20 223h170v4h-170z"/>
</g>
<path d="M18.7 222h.2v1h-.2zM19.1 222.5h.1v.5h-.1zM19.1 222h.1v.1h-.1zM19.1 222.3h.1v.2h-.1z" fill="#000"/>
<path d="M19.2 222.1h57.6M19.2 222.4h57.6" fill="none" stroke="#000" stroke-width=".21"/>
<path d="M19.2 222.5h58.1v.5h-58.1z" fill="#c0c0c0"/>
<path d="M76.8 222h.5v.1h-.5zM76.8 222.3h.5v.2h-.5z" fill="#000"/>
<path d="M77.3 222.1h18.5M77.3 222.4h18.5" fill="none" stroke="#000" stroke-width=".21"/>
<path d="M77.3 222.5h19v.5h-19z" fill="#c0c0c0"/>
<path d="M95.8 222h.5v.1h-.5zM95.8 222.3h.5v.2h-.5z" fill="#000"/>
<path d="M96.3 222.1h42.3M96.3 222.4h42.3" fill="none" stroke="#000" stroke-width=".21"/>
<path d="M96.3 222.5h42.8v.5h-42.8z" fill="#c0c0c0"/>
<path d="M138.6 222h.5v.1h-.5zM138.6 222.3h.5v.2h-.5z" fill="#000"/>
<path d="M139.1 222.1h14.9M139.1 222.4h14.9" fill="none" stroke="#000" stroke-width=".21"/>
<path d="M139.1 222.5h15.4v.5h-15.4z" fill="#c0c0c0"/>
<path d="M154 222h.5v.1h-.5zM154 222.3h.5v.2h-.5z" fill="#000"/>
<path d="M154.5 222.1h12.1M154.5 222.4h12.1" fill="none" stroke="#000" stroke-width=".21"/>
<path d="M154.5 222.5h12.6v.5h-12.6z" fill="#c0c0c0"/>
<path d="M166.6 222h.5v.1h-.5zM166.6 222.3h.5v.2h-.5z" fill="#000"/>
<path d="M167.1 222.1h15M167.1 222.4h15" fill="none" stroke="#000" stroke-width=".21"/>
<path d="M167.1 222.5h15.5v.5h-15.5z" fill="#c0c0c0"/>
<path d="M182.1 222h.5v.1h-.5zM182.1 222.3h.5v.2h-.5z" fill="#000"/>
<path d="M182.6 222.1h8.2M182.6 222.4h8.2" fill="none" stroke="#000" stroke-width=".21"/>
<path d="M182.6 222.5h8.2v.5h-8.2z" fill="#c0c0c0"/>
<g fill="#000">
<path d="M18.7 228h.2v1.6h-.2zM18.7 234.6h.2v1.2h-.2zM19.1 228.5h.1v1.1h-.1zM19.1 228h.1v.2h-.1zM19.1 228.4h.1v.1h-.1zM19.1 234.6h.1v1.2h-.1zM76.8 228.5h.1v1.1h-.1zM76.8 228h.5v.2h-.5zM76.8 228.4h.5v.1h-.5zM76.8 234.6h.1v1.2h-.1zM95.8 228.5h.2v1.1h-.2zM95.8 228h.5v.2h-.5z"/>
<path d="M95.8 228.4h.5v.1h-.5zM95.8 234.6h.2v1.2h-.2zM138.6 228.5h.2v1.1h-.2zM138.6 228h.5v.2h-.5zM138.6 228.4h.5v.1h-.5zM138.6 234.6h.2v1.2h-.2zM154 228.5h.2v1.1h-.2zM154 228h.5v.2h-.5zM154 228.4h.5v.1h-.5zM154 234.6h.2v1.2h-.2zM166.6 228.5h.1v1.1h-.1zM166.6 228h.5v.2h-.5z"/>
<path d="M166.6 228.4h.5v.1h-.5zM166.6 234.6h.1v1.2h-.1zM182.1 228.5h.1v1.1h-.1zM182.1 228h.5v.2h-.5zM182.1 228.4h.5v.1h-.5zM182.1 234.6h.1v1.2h-.1zM190.8 222.5h.1v.5h-.1zM190.8 222h.1v.1h-.1zM190.8 222.3h.1v.2h-.1zM190.8 228.5h.1v1.1h-.1zM190.8 228h.1v.2h-.1zM190.8 228.4h.1v.1h-.1z"/>
<path d="M190.8 234.6h.1v1.2h-.1zM191.1 222.5h.2v.5h-.2zM191.1 222h.2v.5h-.2zM191.1 228.5h.2v1.1h-.2zM191.1 228h.2v.5h-.2zM191.1 234.6h.2v1.2h-.2zM18.7 240.9h.2v1.1h-.2zM18.7 247.4h.2v1.1h-.2zM18.7 253.9h.2v.5h-.2zM18.7 254.2h.5v.2h-.5zM19.1 240.9h.1v1.1h-.1zM19.1 247.4h.1v1.1h-.1z"/>
<path d="M19.1 253.9h.1v.1h-.1zM19.1 253.9h.6v.1h-.6zM19.2 254.2h.5v.2h-.5zM76.7 253.9h.5v.1h-.5zM76.7 254.2h.5v.2h-.5zM76.8 240.9h.1v1.1h-.1zM76.8 247.4h.1v1.1h-.1zM76.8 253.9h.5v.1h-.5zM76.8 254.2h.5v.2h-.5zM95.8 253.9h.5v.1h-.5zM95.8 254.2h.5v.2h-.5zM95.8 240.9h.2v1.1h-.2z"/>
<path d="M95.8 247.4h.2v1.1h-.2zM138.6 253.9h.5v.1h-.5zM138.6 254.2h.5v.2h-.5zM138.6 240.9h.2v1.1h-.2zM138.6 247.4h.2v1.1h-.2zM154 253.9h.5v.1h-.5zM154 254.2h.5v.2h-.5zM154 240.9h.2v1.1h-.2zM154 247.4h.2v1.1h-.2zM166.5 253.9h.5v.1h-.5zM166.5 254.2h.5v.2h-.5zM166.6 240.9h.1v1.1h-.1z"/>
<path d="M166.6 247.4h.1v1.1h-.1zM166.6 253.9h.5v.1h-.5zM166.6 254.2h.5v.2h-.5zM182 253.9h.5v.1h-.5zM182 254.2h.5v.2h-.5zM182.1 240.9h.1v1.1h-.1zM182.1 247.4h.1v1.1h-.1zM182.1 253.9h.5v.1h-.5zM182.1 254.2h.5v.2h-.5zM190.8 240.9h.1v1.1h-.1zM190.8 247.4h.1v1.1h-.1zM190.8 253.9h.1v.1h-.1z"/>
<path d="M190.8 254.2h.5v.2h-.5zM191.1 240.9h.2v1.1h-.2zM191.1 247.4h.2v1.1h-.2zM191.1 253.9h.2v.1h-.2z"/>
</g>
<g fill="none" stroke="#000" stroke-width=".21">
<path d="M18.8 223v5M18.8 229.6v5M18.8 235.8v5.1M19.2 223v5M19.2 229.6v5M19.2 235.8v5.1M19.2 228.1h57.6M19.2 228.5h57.6M19.2 234.7h57.6M76.8 229.6v5M76.8 235.8v5.1M76.9 234.7h18.9"/>
<path d="M77.3 228.1h18.5M77.3 228.5h18.5M95.9 229.6v5M95.9 235.8v5.1M96 234.7h42.6M96.3 228.1h42.3M96.3 228.5h42.3M138.7 229.6v5M138.7 235.8v5.1M138.8 234.7h15.2M139.1 228.1h14.9M139.1 228.5h14.9"/>
<path d="M154.1 229.6v5M154.1 235.8v5.1M154.2 234.7h12.4M154.5 228.1h12.1M154.5 228.5h12.1M166.6 229.6v5M166.6 235.8v5.1M166.7 234.7h15.4M167.1 228.1h15M167.1 228.5h15M182.2 229.6v5M182.2 235.8v5.1"/>
<path d="M182.2 234.7h8.6M182.6 228.1h8.2M182.6 228.5h8.2M190.8 223v5M190.8 229.6v5M190.8 235.8v5.1M191.2 223v5M191.2 229.6v5M191.2 235.8v5.1M18.8 242v5.4M18.8 248.5v5.4M19.2 242v5.4"/>
<path d="M19.2 248.5v5.4M19.2 240.9h57.6M19.2 247.4h57.6M19.7 254h57M19.7 254.3h57M76.8 242v5.4M76.8 248.5v5.4M76.9 240.9h18.9M76.9 247.4h18.9M77.3 254h18.5M77.3 254.3h18.5M95.9 242v5.4"/>
<path d="M95.9 248.5v5.4M96 240.9h42.6M96 247.4h42.6M96.3 254h42.3M96.3 254.3h42.3M138.7 242v5.4M138.7 248.5v5.4M138.8 240.9h15.2M138.8 247.4h15.2M139.1 254h14.9M139.1 254.3h14.9M154.1 242v5.4"/>
<path d="M154.1 248.5v5.4M154.2 240.9h12.4M154.2 247.4h12.4M154.5 254h12M154.5 254.3h12M166.6 242v5.4M166.6 248.5v5.4M166.7 240.9h15.4M166.7 247.4h15.4M167.1 254h14.9M167.1 254.3h14.9M182.2 242v5.4"/>
<path d="M182.2 248.5v5.4M182.2 240.9h8.6M182.2 247.4h8.6M182.6 254h8.2M182.6 254.3h8.2M190.8 242v5.4M190.8 248.5v5.4M191.2 242v5.4M191.2 248.5v5.4"/>
</g>
<text font-size="8.5" x="154.3" y="21.8">TH8082</text>
<text font-size="4.9" x="117.3" y="29.1">Enhanced SoloLIN Transceiver</text>
<g font-size="4.2">
<text x="20" y="48">2.3</text>
<text x="30" y="48">Static Characteristics</text>
</g>
<g font-size="3.5">
<text x="20" y="54.3">Unless otherwise specified all values in the following tables are valid for V = 7 to 18V, V</text>
<text x="20" y="58.4">T</text>
<text x="27.1" y="58.4">= -40 to 125°C. All voltages are referenced to ground (GND), positive currents are flow into the IC.</text>
<text x="162.8" y="54.3">= 4.5 to 5.5V and</text>
<text x="20" y="68.3">Parameter</text>
<text x="81.1" y="68.3">Symbol</text>
<text x="110.5" y="68.3">Condition</text>
<text x="143.9" y="68.3">Min</text>
<text x="157.8" y="68.3">Typ</text>
<text x="171.6" y="68.3">Max</text>
<text x="183.7" y="68.3">Unit</text>
<text x="96.4" y="74.7">PIN VS, VCC</text>
<text x="20" y="80.7">V</text>
<text x="25.2" y="80.7">undervoltage lockout</text>
<text x="82.2" y="80.7">V</text>
<text x="96.9" y="80.7">EN=H, TxD=L</text>
<text x="143.6" y="80.7">2.75</text>
<text x="172.4" y="80.7">4.3</text>
<text x="185.6" y="80.7">V</text>
<text x="20" y="86.4">Supply current, dominant</text>
<text x="84.8" y="86.4">I</text>
<text x="96.9" y="86.4">V = 18V,V</text>
<text x="114.8" y="86.4">= 5.5V TxD = L</text>
<text x="158.4" y="86.4">0.9</text>
<text x="173.6" y="86.4">2</text>
<text x="184.4" y="86.4">mA</text>
<text x="20" y="92">Supply current, dominant</text>
<text x="84.1" y="92">I</text>
<text x="96.9" y="92">V = 18V,V</text>
<text x="114.8" y="92">= 5.5V TxD = L</text>
<text x="158.4" y="92">0.6</text>
<text x="173.6" y="92">2</text>
<text x="184.4" y="92">mA</text>
<text x="20" y="97.6">Supply current, recessive</text>
<text x="85" y="97.6">I</text>
<text x="96.9" y="97.6">V = 18V,V</text>
<text x="114.8" y="97.6">= 5.5V TxD = H</text>
<text x="158.8" y="97.6">25</text>
<text x="172.8" y="97.6">50</text>
<text x="184.6" y="97.6">µA</text>
<text x="20" y="103.3">Supply current, recessive</text>
<text x="84.3" y="103.3">I</text>
<text x="96.9" y="103.3">V = 18V,V</text>
<text x="114.5" y="103.3">= 5.5V TxD = H</text>
<text x="158.8" y="103.3">50</text>
<text x="172.8" y="103.3">75</text>
<text x="184.6" y="103.3">µA</text>
<text x="20" y="111.1">Supply current, sleep mode</text>
<text x="84.7" y="111.1">I</text>
<text x="96.9" y="108.9">V = 12V,V</text>
<text x="96.9" y="113.2">T</text>
<text x="102.3" y="113.2">= 25°</text>
<text x="114.5" y="108.9">and TxD = 0V,</text>
<text x="158.4" y="111.1">6.5</text>
<text x="184.6" y="111.1">µA</text>
<text x="20" y="118.9">Supply current, sleep mode</text>
<text x="84.7" y="118.9">I</text>
<text x="96.9" y="118.9">V = 12V, V</text>
<text x="115.3" y="118.9">and TxD = 0V</text>
<text x="158.4" y="118.9">6.5</text>
<text x="172.8" y="118.9">14</text>
<text x="184.6" y="118.9">µA</text>
<text x="89.6" y="124.8">PIN BUS – Transmitter</text>
<text x="20" y="130.8">Short circuit bus current</text>
<text x="82" y="130.8">I</text>
<text x="96.9" y="130.8">V</text>
<text x="103.2" y="130.8">= V , driver on</text>
<text x="158" y="130.8">120</text>
<text x="172" y="130.8">200</text>
<text x="184.4" y="130.8">mA</text>
<text x="20" y="136.5">Pull up current bus</text>
<text x="82.2" y="136.5">I</text>
<text x="96.9" y="136.5">V</text>
<text x="103.2" y="136.5">= 0, V = 12V, driver off</text>
<text x="143.5" y="136.5">-600</text>
<text x="171.5" y="136.5">-200</text>
<text x="184.6" y="136.5">µA</text>
<text x="20" y="142.2">Pull up current bus</text>
<text x="78.7" y="142.2">I</text>
<text x="96.9" y="142.2">V</text>
<text x="103.2" y="142.2">= 0, V = 12V, sleep mode</text>
<text x="143.5" y="142.2">-100</text>
<text x="158.3" y="142.2">-75</text>
<text x="184.6" y="142.4">µA</text>
<text x="96.9" y="148">V</text>
<text x="103.2" y="148">&gt; V 8V &lt; V</text>
<text x="123.6" y="148">&lt; 18V</text>
<text x="20" y="150">Bus reverse current, recessive</text>
<text x="79.8" y="150">I</text>
<text x="96.9" y="152.1">7V &lt; V &lt; 18V, driver off</text>
<text x="173.6" y="150">5</text>
<text x="184.6" y="150">µA</text>
<text x="20" y="157.7">Bus reverse current loss of battery</text>
<text x="84.1" y="157.7">I</text>
<text x="96.9" y="157.7">V = 0V, 0V &lt; V</text>
<text x="121.4" y="157.7">&lt; 18V</text>
<text x="173.6" y="157.7">5</text>
<text x="184.6" y="157.7">µA</text>
<text x="20" y="163.3">Bus current during loss of ground</text>
<text x="79.5" y="163.3">I</text>
<text x="96.9" y="163.3">V = 12V, 0 &lt; V</text>
<text x="121.1" y="163.3">&lt; 18V</text>
<text x="145.1" y="163.3">-1</text>
<text x="173.6" y="163.3">1</text>
<text x="184.4" y="163.3">mA</text>
<text x="20" y="169.1">Transmitter dominant voltage</text>
<text x="81.3" y="169.1">Vol</text>
<text x="96.9" y="169.2">V = 7V, load = 500Ω</text>
<text x="172.4" y="169.1">1.2</text>
<text x="185.6" y="169.1">V</text>
<text x="20" y="175">Transmitter dominant voltage</text>
<text x="81.3" y="175">Vol</text>
<text x="96.9" y="175.2">V = 18V, load = 500Ω</text>
<text x="173.6" y="175">2</text>
<text x="185.6" y="175">V</text>
<text x="20" y="183">BUS input capacitance</text>
<text x="83.4" y="183">C</text>
<text x="96.9" y="181.1">Pulse response via 10kΩ,</text>
<text x="96.9" y="185.1">V</text>
<text x="105.8" y="185.1">= 12V, Vs open</text>
<text x="158.8" y="183">25</text>
<text x="172.8" y="183">35</text>
<text x="184.9" y="183">pF</text>
<text x="91.5" y="190.9">PIN BUS – Receiver</text>
<text x="20" y="197.5">Receiver dominant voltage</text>
<text x="82.8" y="197.5">Vil</text>
<text x="141.9" y="197.5">0.4 *V</text>
<text x="185.6" y="197.5">V</text>
<text x="20" y="203.7">Receiver recessive voltage</text>
<text x="82.4" y="203.7">Vih</text>
<text x="169.8" y="203.7">0.6 *V</text>
<text x="185.6" y="203.7">V</text>
<text x="20" y="209.9">Center point of receiver threshold</text>
<text x="81.4" y="209.9">Vi</text>
<text x="96.9" y="209.9">V</text>
<text x="107.3" y="209.9">= (Vil</text>
<text x="118.4" y="209.9">+ Vih</text>
<text x="129.7" y="209.9">)/2</text>
<text x="140.2" y="209.9">0.487 *V</text>
<text x="155.8" y="209.9">0.5 *V</text>
<text x="168.2" y="209.9">0.512 *V</text>
<text x="185.6" y="209.9">V</text>
<text x="20" y="218.2">Receiver hysteresis</text>
<text x="81.2" y="218.2">Vi</text>
<text x="96.9" y="218.2">V</text>
<text x="107.3" y="218.2">= ( Vih</text>
<text x="120.1" y="218.2">-Vil</text>
<text x="128.9" y="218.2">)</text>
<text x="156.8" y="216.2">0.175</text>
<text x="158.2" y="220.2">*V</text>
<text x="168.2" y="218.2">0.187 *V</text>
<text x="185.6" y="218.2">V</text>
<text x="96.5" y="226.3">PIN TXD, EN</text>
<text x="20" y="232.9">High level input voltage</text>
<text x="84.7" y="232.9">V</text>
<text x="96.9" y="232.9">Rising edge</text>
<text x="169.5" y="232.9">0.7*V</text>
<text x="185.6" y="232.9">V</text>
<text x="20" y="239.1">Low level input voltage</text>
<text x="85" y="239.1">V</text>
<text x="96.9" y="239.1">Falling edge</text>
<text x="141.5" y="239.1">0.3*V</text>
<text x="185.6" y="239.1">V</text>
<text x="20" y="245.5">TxD pull up resistor</text>
<text x="82" y="245.5">R</text>
<text x="96.9" y="245.5">V</text>
<text x="103.4" y="245.5">= 0V</text>
<text x="144.8" y="245.5">10</text>
<text x="172.8" y="245.5">25</text>
<text x="184.5" y="245.6">kΩ</text>
<text x="20" y="252">EN pull down resistor</text>
<text x="82.7" y="252">R</text>
<text x="96.9" y="252">V</text>
<text x="102.2" y="252">= 5V</text>
<text x="144.8" y="252">20</text>
<text x="172.8" y="252">50</text>
<text x="184.5" y="252.1">kΩ</text>
<text x="20" y="285.2">TH8082 – Datasheet</text>
<text x="94.9" y="285.2">Page 6 of 26</text>
<text x="177.4" y="285.4">Feb 2007</text>
<text x="20" y="289.2">3901008082</text>
<text x="179.1" y="289.5">Rev 007</text>
</g>
<g font-size="2.3">
<text x="22.2" y="58.9">AMB</text>
<text x="135.7" y="54.9">S</text>
<text x="158.8" y="54.9">CC</text>
<text x="21.9" y="80.9">CC</text>
<text x="84.2" y="80.9">CC_UV</text>
<text x="85.6" y="86.5">Sd</text>
<text x="98.8" y="86.5">S</text>
<text x="111.3" y="86.5">CC</text>
<text x="84.9" y="92.2">CCd</text>
<text x="98.8" y="92.2">S</text>
<text x="111.3" y="92.2">CC</text>
<text x="85.9" y="97.8">Sr</text>
<text x="98.8" y="97.8">S</text>
<text x="111.3" y="97.8">CC</text>
<text x="85.1" y="103.4">CCr</text>
<text x="98.8" y="103.4">S</text>
<text x="111" y="103.4">CC</text>
<text x="85.5" y="111.2">Ssl</text>
<text x="98.7" y="113.4">amb</text>
<text x="98.8" y="109.1">S</text>
<text x="111" y="109.1">CC</text>
<text x="85.5" y="119">Ssl</text>
<text x="98.8" y="119">S</text>
<text x="111.8" y="119">CC</text>
<text x="51.1" y="129.9">[2] [3]</text>
<text x="82.8" y="131">BUS_LIM</text>
<text x="98.8" y="131">BUS</text>
<text x="107.6" y="131">S</text>
<text x="44.6" y="135.6">[2] [3]</text>
<text x="83" y="136.7">BUS_PU</text>
<text x="98.8" y="136.7">BUS</text>
<text x="110.8" y="136.7">S</text>
<text x="79.5" y="142.4">BUS_PU_SLEEP</text>
<text x="98.8" y="142.4">BUS</text>
<text x="110.8" y="142.4">S</text>
<text x="59.6" y="149.1">[2] [3]</text>
<text x="98.8" y="148.2">BUS</text>
<text x="107.6" y="148.2">S ,</text>
<text x="119.2" y="148.2">BUS</text>
<text x="80.6" y="150.2">BUS_PAS_rec</text>
<text x="105.7" y="152.2">S</text>
<text x="64.6" y="156.8">[2] [3]</text>
<text x="84.9" y="157.9">BUS</text>
<text x="98.8" y="157.9">S</text>
<text x="117" y="157.9">BUS</text>
<text x="63.2" y="162.5">[2] [3]</text>
<text x="80.3" y="163.5">BUS_NO_GND</text>
<text x="98.8" y="163.5">S</text>
<text x="116.7" y="163.5">BUS</text>
<text x="58" y="168.2">[2]</text>
<text x="85.5" y="169.3">BUS_2</text>
<text x="98.8" y="169.4">S</text>
<text x="58" y="174.1">[2]</text>
<text x="85.5" y="175.2">BUS_3</text>
<text x="98.8" y="175.3">S</text>
<text x="49.8" y="182.1">[1]</text>
<text x="85.5" y="183.1">BUS</text>
<text x="98.8" y="185.3">PULSE</text>
<text x="54.8" y="196.6">[2] [3]</text>
<text x="86" y="197.7">BUS</text>
<text x="149.7" y="197.7">S</text>
<text x="55.1" y="202.8">[2] [3]</text>
<text x="86.5" y="203.9">BUS</text>
<text x="177.7" y="203.9">S</text>
<text x="63.3" y="209">[1] [2] [3]</text>
<text x="83.9" y="210.1">BUS_cnt</text>
<text x="98.8" y="210.1">BUS_cnt</text>
<text x="114" y="210.1">BUS</text>
<text x="125" y="210.1">BUS</text>
<text x="151.3" y="210.1">S</text>
<text x="163.7" y="210.1">S</text>
<text x="179.3" y="210.1">S</text>
<text x="45.7" y="217.3">[1] [2] [3]</text>
<text x="83.7" y="218.4">BUS_hys</text>
<text x="98.8" y="218.4">BUS_cnt</text>
<text x="115.7" y="218.4">BUS</text>
<text x="124.3" y="218.4">BUS</text>
<text x="161.3" y="220.4">S</text>
<text x="179.3" y="218.4">S</text>
<text x="86.6" y="233">ih</text>
<text x="176.6" y="233">CC</text>
<text x="86.9" y="239.3">il</text>
<text x="148.6" y="239.3">CC</text>
<text x="84.1" y="245.6">IH_TXD</text>
<text x="98.8" y="245.6">TXD</text>
<text x="84.8" y="252.1">IL_EH</text>
<text x="98.8" y="252.1">EN</text>
</g>
</svg>
